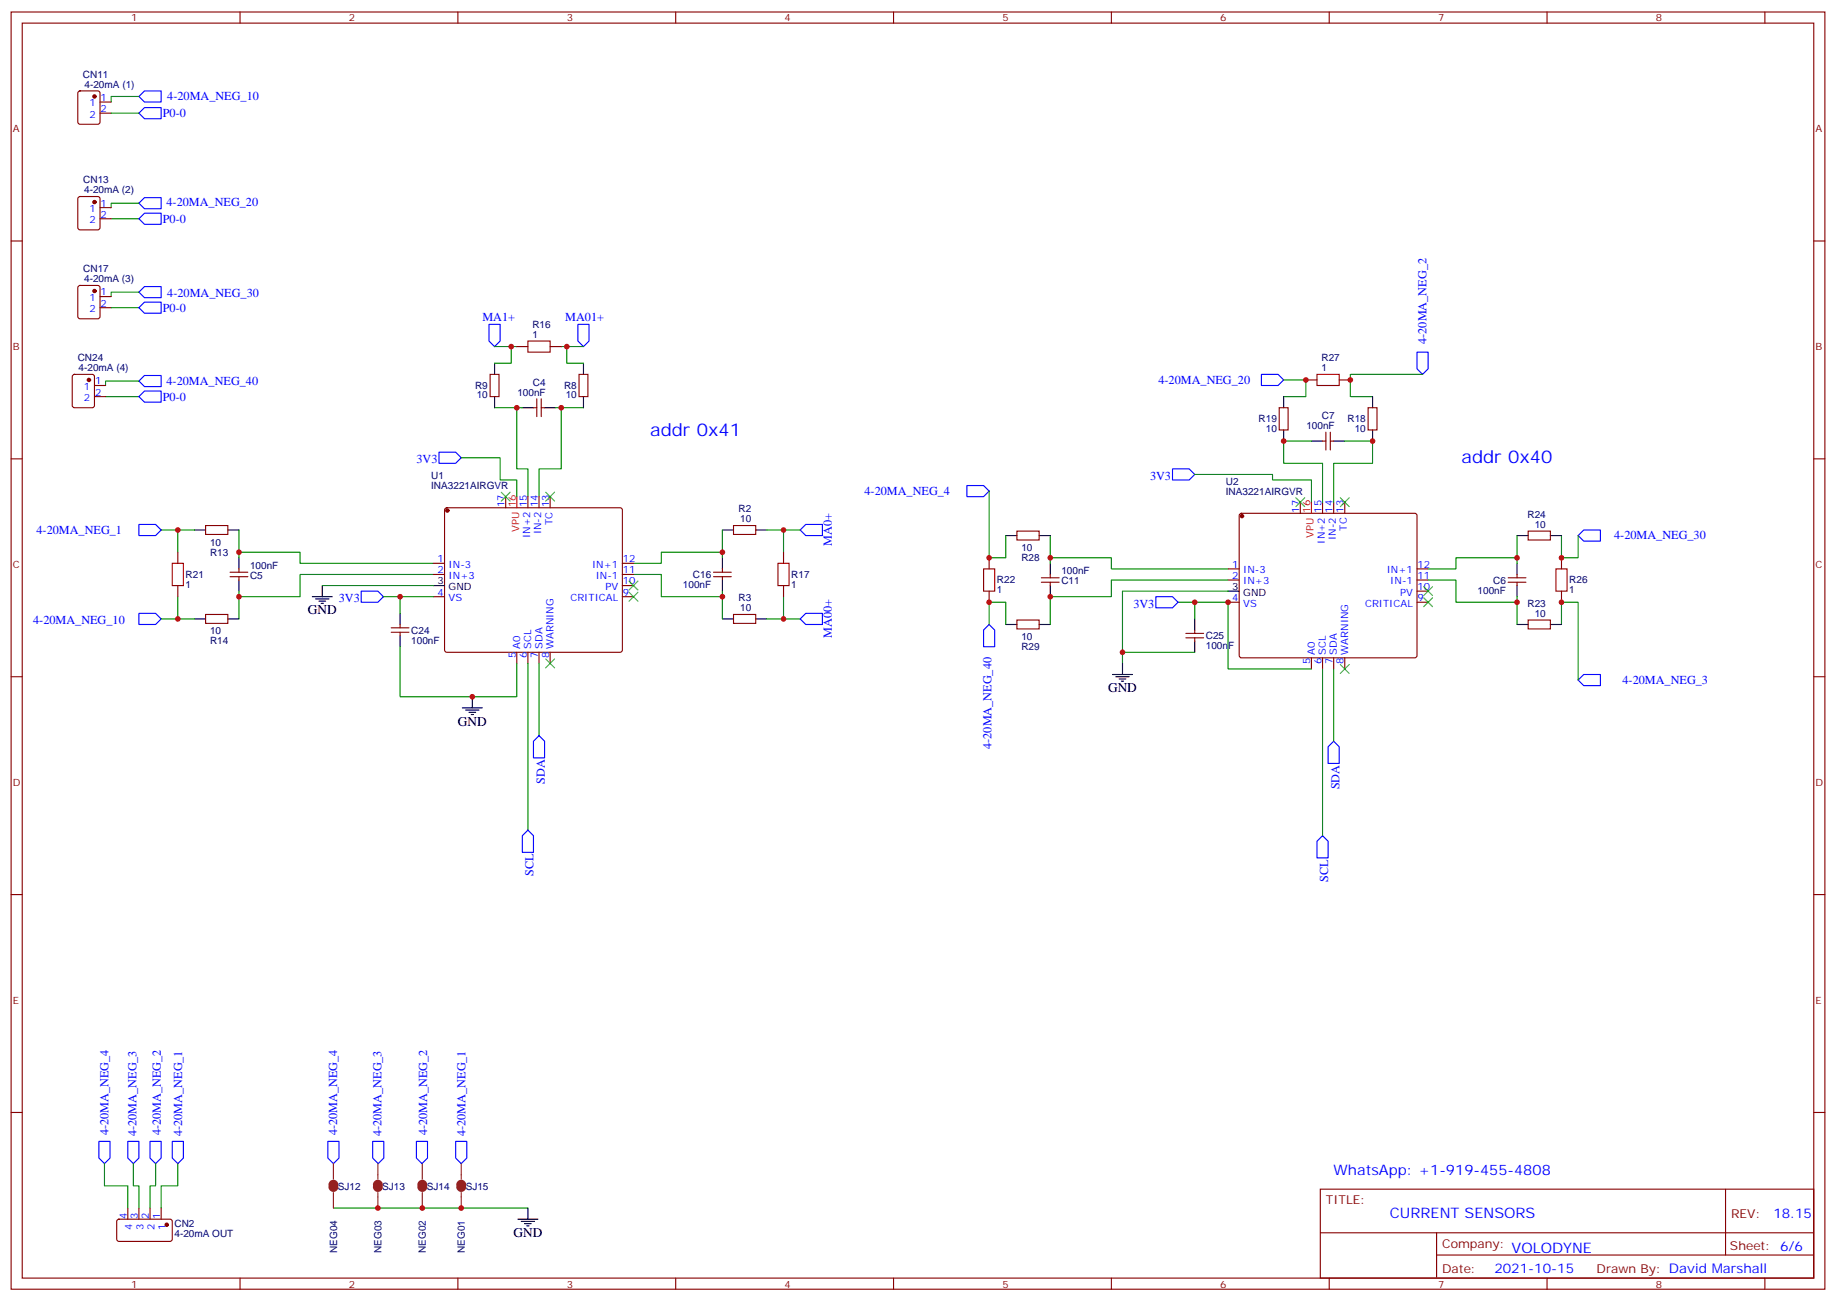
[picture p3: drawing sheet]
<svg xmlns="http://www.w3.org/2000/svg" width="583mm" height="413mm" viewBox="0 0 583 413" stroke-linecap="round" stroke-linejoin="round" font-family="sans-serif">
<g fill="none" stroke="#870000" stroke-width=".35">
<path d="M3.5 3.8h575.8v405.4h-575.8zM7.1 7.3h568.6v398.3h-568.6zM76.2 3.8v3.5M145.3 3.8v3.5M214.5 3.8v3.5M283.6 3.8v3.5M352.8 3.8v3.5M421.9 3.8v3.5M491.1 3.8v3.5M560.2 3.8v3.5M24.9 29.1l.5-.2h5.6l.7 .4v9.4l-.4 .7h-5.9l-.7-.4v-9.4zM31.7 32.4h3.6"/>
<path d="M31.7 35.9h3.6M3.5 76.5h3.6M24.9 62.6l.5-.2h5.6l.7 .4v9.4l-.4 .7-5.9 .1-.7-.5v-9.4zM31.7 65.9h3.6M31.7 69.4h3.6M575.7 76.5h3.6M24.9 90.8l.5-.2h5.6l.7 .4v9.5l-.4 .6-5.9 .1-.7-.5v-9.4zM31.7 94.1h3.6M31.7 97.6h3.6M23.2 119l.4-.2h5.7l.6 .4 .1 9.5-.5 .6-5.9 .1-.6-.5-.1-9.4zM155.6 118.8h2.8v7.1h-2.8zM164 110h3.6"/>
<path d="M174.6 110h3.6M183.8 118.8h2.8v7.1h-2.8zM30 122.3h3.5M30 125.9h3.5M169.3 129.4h1.1M170.4 126.6v5.6M171.8 126.6v5.6M171.8 129.4h1.1M406 129.4h2.9v7.1h-2.9zM414.5 120.6h3.5M419.8 140h1.1M420.9 137.2v5.6"/>
<path d="M422.3 137.2v5.6M422.3 140h1M425.1 120.6h3.5M434.3 129.4h2.8v7.1h-2.8zM3.5 145.6h3.6M160.5 157.6v3.5M167.6 157.6v3.5M171.1 157.6v3.5M174.6 157.6v3.5M412.7 159.4v3.5M419.8 159.4v3.5M423.3 159.4v3.5"/>
<path d="M426.9 159.4v3.5M575.7 145.6h3.6M56.4 175.3v3.5M65.3 166.8h7v2.8h-7zM137.6 178.8h3.5M141.3 161.4l.5-.3h55l.5 .3 .3 .5v44.4l-.3 .5-.5 .2h-55l-.5-.2-.2-.5v-44.4zM197.6 178.8h3.5M232.8 166.8h7.1v2.8h-7.1zM248.7 175.3v3.5M314 177v3.6M322.8 168.6h7v2.8h-7zM393.6 163.1l.5-.2h55l.5 .2 .2 .5v44.5l-.2 .5-.5 .2h-55l-.5-.3-.3-.4v-44.5z"/>
<path d="M485.1 168.6h7v2.8h-7zM495.7 177v3.6M56.4 185.8v3.6M65.3 195h7v2.8h-7zM73 183h5.7M73 181.6h5.7M75.8 180.6v1M75.8 183v1.1M124.2 199.2h5.6M127 198.2v1M137.6 182.3h3.5M137.6 189.4h3.5"/>
<path d="M197.6 182.3h3.5M197.6 189.4h3.5M197.6 185.8h3.5M226.5 183h5.6M226.5 181.6h5.6M229.3 180.6v1M229.3 183v1.1M232.8 195h7.1v2.8h-7.1zM248.7 185.8v3.6M314 187.6v3.5M322.8 196.8h7v2.8h-7zM330.6 184.8h5.6"/>
<path d="M330.6 183.4h5.6M333.4 182.3v1.1M333.4 184.8v1M379.2 200v1M389.8 180.6h3.5M389.8 184.1h3.5M389.8 191.1h3.5M449.8 180.6h3.5M449.8 184.1h3.5M449.8 191.1h3.5M449.8 187.6h3.5M478.7 184.8h5.7"/>
<path d="M478.7 183.4h5.7M481.5 182.3v1.1M481.5 184.8v1M485.1 196.8h7v2.8h-7zM495.7 187.6v3.5M3.5 214.8h3.6M124.2 200.7h5.6M127 200.7v1M164 207v3.5M167.6 207v3.5M171.1 207v3.5M174.6 207v3.5"/>
<path d="M376.4 202.4h5.7M376.4 201h5.7M379.2 202.4v1.1M416.3 208.8v3.5M419.8 208.8v3.5M423.3 208.8v3.5M426.9 208.8v3.5M575.7 214.8h3.6M3.5 283.9h3.6M575.7 283.9h3.6M3.5 353.1h3.6M575.7 353.1h3.6"/>
<path d="M419.1 377.4h156.6v28.2h-156.6zM547.7 377.4v20.9M37.3 387.1l.4-.2 16.5 .1 .5 .6-.1 6-.6 .4-16.5-.1-.5-.6v-5.7zM40.6 383.4v3.5M44.1 383.4v3.5M47.6 383.4v3.5M51.2 383.4v3.5M419.1 391.2h156.5M456 398.3h119.6M456 391.2v14.2M76.2 405.6v3.6M145.3 405.6v3.6"/>
<path d="M214.5 405.6v3.6M283.6 405.6v3.6M352.8 405.6v3.6M421.9 405.6v3.6M491.1 405.6v3.6M560.2 405.6v3.6"/>
</g>
<g fill="none" stroke="#008700" stroke-width=".35">
<path d="M35.3 35.9h8.8M44.1 30.6h-8.8v1.8M35.3 69.4h8.8M44.1 64.5h-8.8v1.4M35.3 97.6h8.8M44.1 92.7h-8.8v1.4M157 110h7M162.3 110v5.3h-5.3M178.2 110h7M179.9 110v5.3h5.3M451.6 118.8h-23v7.1h7.1M33.5 125.9h10.6"/>
<path d="M44.1 120.9h-10.6v1.4M157 129.4h7v19.4h3.6v8.8M164 129.4h1.8M176.4 129.4h1.8M185.2 129.4h-7v19.4h-7.1v8.8M407.5 120.6h7v5.3h-7M416.3 140h-8.8v7h12.3v12.4M426.9 140h8.8v7h-12.4v12.4M146.4 145.3h12.3v7h5.3v5.3M314 155.9v21.1h5.3v-7M379.2 150.6h24.7v1.7h12.4v7.1M51.2 168.2h10.5"/>
<path d="M56.4 168.2v7.1M75.8 168.2v7.1h19.4v3.5h42.4M75.8 175.3v1.7M229.3 168.2v7.1h-19.4v3.5h-8.8M229.3 175.3v1.7M243.4 168.2h5.3v7.1M248.7 168.2h5.3M333.4 170v7h19.4v3.6h37M333.4 177v1.8M481.5 170v7h-19.4v3.6h-8.8M481.5 177v1.8M495.7 170v7h5.2v-7"/>
<path d="M51.2 196.4h10.5M56.4 189.4v7M75.8 187.6v1.8M102.3 185.8h35.3M121.7 189.4h15.9M127 189.4v5.3M137.6 182.3h-42.4v7.1h-19.4v7M201.1 182.3h8.8v7.1h19.4v7M229.3 187.6v1.8M243.4 196.4h10.6M248.7 189.4v7M314 198.2v-7.1h5.3v7.1"/>
<path d="M373.9 191.1h15.9v21.2h26.5M379.2 191.1v5.3M389.8 187.6h-33.5v22.9M389.8 184.1h-37v5.3h-19.4v8.8M453.3 184.1h8.8v7h19.4v7.1M481.5 189.4v1.7M495.7 198.2v-7.1h5.2v24.7M127 205.2v15.9h37v-10.6M167.6 210.5v53M171.1 210.5v23M356.3 207h22.9M419.8 212.3v52.9"/>
<path d="M423.3 212.3v22.9M33.2 369.3v7h7.4v7.1M42.3 369.3v7h1.8v7.1M49.4 369.3v7h-1.8v7.1M56.4 369.3v7h-5.2v7.1M105.8 383.4h61.8"/>
</g>
<g fill="none" stroke="#00f" stroke-width=".35">
<path d="M44.1 30.6l1.8-1.7h5.3v3.5h-5.3zM45.9 34.1h5.3v3.6h-5.3l-1.8-1.8zM44.1 69.4l1.8-1.7h5.3v3.5h-5.3zM45.9 62.7h5.3v3.6h-5.3l-1.8-1.8zM44.1 97.6l1.8-1.7h5.3v3.5h-5.3zM45.9 90.9h5.3v3.6h-5.3l-1.8-1.8zM45.9 119.2h5.3v3.5h-5.3l-1.8-1.8zM155.2 102.9h3.5v5.3l-1.7 1.8-1.8-1.8zM183.4 102.9h3.6v5.3l-1.8 1.8-1.8-1.8zM400.4 118.8h5.3l1.8 1.8-1.8 1.7h-5.3zM449.8 111.8h3.5v5.3l-1.7 1.7-1.8-1.7zM45.9 124.1h5.3v3.5h-5.3l-1.8-1.7z"/>
<path d="M139.3 143.5h5.3l1.8 1.8-1.8 1.7h-5.3zM306.9 154.1h5.3l1.8 1.8-1.8 1.7h-5.3zM372.2 148.8h5.3l1.7 1.8-1.7 1.7h-5.3zM44.1 166.4h5.3l1.8 1.8-1.8 1.8h-5.3zM255.8 166.4h5.3v3.6h-5.3l-1.8-1.8zM502.7 168.2h5.3v3.5h-5.3l-1.8-1.7zM44.1 194.7h5.3l1.8 1.7-1.8 1.8h-5.3zM114.7 187.6h5.2l1.8 1.8-1.8 1.7h-5.2zM255.8 194.7h5.3v3.5h-5.3l-1.8-1.8zM312.2 200l1.8-1.8 1.7 1.8v5.2h-3.5zM366.9 189.4h5.3l1.7 1.7-1.7 1.8h-5.3zM502.7 214.1h5.3v3.5h-5.3l-1.8-1.8z"/>
<path d="M171.1 233.5l1.8 1.7v5.3h-3.6v-5.3zM423.3 235.2l1.8 1.8v5.3h-3.5v-5.3zM167.6 263.5l1.7 1.7v5.3h-3.5v-5.3zM419.8 265.2l1.8 1.8v5.3h-3.6v-5.3zM31.4 362.2h3.5v5.3l-1.7 1.8-1.8-1.8zM40.6 362.2h3.5v5.3l-1.8 1.8-1.7-1.8zM47.6 362.2h3.6v5.3l-1.8 1.8-1.8-1.8zM54.7 362.2h3.5v5.3l-1.8 1.8-1.7-1.8zM104.1 362.2h3.5v5.3l-1.8 1.8-1.7-1.8zM118.3 362.2h3.5v5.3l-1.7 1.8-1.8-1.8zM132.2 362.2h3.5v5.3l-1.8 1.8-1.7-1.8zM144.6 362.2h3.6v5.3l-1.8 1.8-1.8-1.8z"/>
</g>
<g fill="none" stroke="#000" stroke-width=".35">
<path d="M157 115.3v3.5M185.2 115.3v3.5M157 125.9v3.5M165.8 129.4h3.5M172.9 129.4h3.5M185.2 125.9v3.5M407.5 125.9v3.5M407.5 136.5v3.5M416.3 140h3.5M423.3 140h3.6M435.7 125.9v3.5M435.7 136.5v3.5"/>
<path d="M61.7 168.2h3.6M72.3 168.2h3.5M75.8 177v3.6M229.3 168.2h3.5M229.3 177v3.6M239.9 168.2h3.5M319.3 170h3.5M329.8 170h3.6M333.4 178.8v3.5M481.5 170h3.6M481.5 178.8v3.5M492.1 170h3.6"/>
<path d="M61.7 196.4h3.6M72.3 196.4h3.5M75.8 184.1v3.5M99.1 189.4h6.4M100.2 190.1h4.2M101.2 190.8h2.2M102 191.5h.7M102.3 185.8v3.6M127 194.7v3.5M137.6 185.8h3.5M229.3 196.4h3.5M229.3 184.1v3.5"/>
<path d="M239.9 196.4h3.5M319.3 198.2h3.5M329.8 198.2h3.6M333.4 185.8v3.6M379.2 196.4v3.6M389.8 187.6h3.5M481.5 198.2h3.6M481.5 185.8v3.6M492.1 198.2h3.6M127 201.7v3.5M353.1 214.1h6.4M354.2 214.8h4.2"/>
<path d="M355.2 215.5h2.2M356 216.2h.7M356.3 210.5v3.6M379.2 203.5v3.5M146.8 224.6h6.3M147.8 225.4h4.2M148.9 226.1h2.1M149.6 226.8h.7M149.9 221.1v3.5M164.4 386.9h6.3M165.5 387.6h4.2M166.5 388.3h2.1"/>
<path d="M167.2 389h.7M167.6 383.4v3.5"/>
</g>
<g fill="#870000" stroke="#870000" stroke-width=".35">
<circle cx="142" cy="162" r=".53"/>
<circle cx="394.2" cy="163.8" r=".53"/>
<circle cx="52.9" cy="388.7" r=".53"/>
<circle cx="30" cy="30.6" r=".53"/>
<circle cx="30" cy="64.1" r=".53"/>
<circle cx="30" cy="92.4" r=".53"/>
<circle cx="28.2" cy="120.6" r=".53"/>
</g>
<path d="M164 157.6v3.5M416.3 159.4v3.5" fill="none" stroke="#f00" stroke-width=".35"/>
<g fill="none" stroke="#3c3" stroke-width=".35">
<path d="M159.1 156.2l2.8 2.8M161.9 156.2l-2.8 2.8M173.2 156.2l2.8 2.8M176 156.2l-2.8 2.8M411.3 158l2.9 2.8M414.2 158l-2.9 2.8M425.4 158l2.9 2.8M428.3 158l-2.9 2.8M199.7 188l2.8 2.8M199.7 184.4l2.8 2.9M202.5 188l-2.8 2.8M202.5 184.4l-2.8 2.9"/>
<path d="M451.9 186.2l2.8 2.8M451.9 189.7l2.8 2.8M454.7 186.2l-2.8 2.8M454.7 189.7l-2.8 2.8M173.2 209.1l2.8 2.8M176 209.1l-2.8 2.8M425.4 210.9l2.9 2.8M428.3 210.9l-2.9 2.8"/>
</g>
<path d="M167.6 108.2h7v3.6h-7zM418 118.8h7.1v3.5h-7.1zM54.7 178.8h3.5v7h-3.5zM246.9 178.8h3.6v7h-3.6zM312.2 180.6h3.5v7h-3.5zM493.9 180.6h3.5v7h-3.5z" fill="none" stroke="#a10000" stroke-width=".35"/>
<path d="M105.1 376a.71 .71 0 0 1 .7-.7 .71 .71 0 0 1 .7 .7M105.1 376.7a.71 .71 0 0 0 .7 .7 .71 .71 0 0 0 .7-.7M119.2 376a.71 .71 0 0 1 .7-.7 .71 .71 0 0 1 .7 .7M119.2 376.7a.71 .71 0 0 0 .7 .7 .71 .71 0 0 0 .7-.7M133.3 376a.71 .71 0 0 1 .8-.7 .71 .71 0 0 1 .7 .7M133.3 376.7a.71 .71 0 0 0 .8 .7 .71 .71 0 0 0 .7-.7M145.7 376a.71 .71 0 0 1 .7-.7 .71 .71 0 0 1 .7 .7M145.7 376.7a.71 .71 0 0 0 .7 .7 .71 .71 0 0 0 .7-.7" fill="none" stroke="#8c2424" stroke-width="1.8"/>
<path d="M105.8 369.3v4.9M105.8 378.5v4.9M119.9 369.3v4.9M119.9 378.5v4.9M134.1 369.3v4.9M134.1 378.5v4.9M146.4 369.3v4.9M146.4 378.5v4.9" fill="none" stroke="#8c2424" stroke-width=".35"/>
<g fill="#c00">
<circle cx="229.3" cy="175.3" r=".88"/>
<circle cx="229.3" cy="189.4" r=".88"/>
<circle cx="481.5" cy="177" r=".88"/>
<circle cx="481.5" cy="191.1" r=".88"/>
<circle cx="333.4" cy="177" r=".88"/>
<circle cx="178.2" cy="129.4" r=".88"/>
<circle cx="164" cy="129.4" r=".88"/>
<circle cx="248.7" cy="168.2" r=".88"/>
<circle cx="248.7" cy="196.4" r=".88"/>
<circle cx="162.3" cy="110" r=".88"/>
<circle cx="179.9" cy="110" r=".88"/>
<circle cx="149.9" cy="221.1" r=".88"/>
<circle cx="127" cy="189.4" r=".88"/>
<circle cx="379.2" cy="191.1" r=".88"/>
<circle cx="389.8" cy="191.1" r=".88"/>
<circle cx="356.3" cy="207" r=".88"/>
<circle cx="75.8" cy="175.3" r=".88"/>
<circle cx="75.8" cy="189.4" r=".88"/>
<circle cx="333.4" cy="189.4" r=".88"/>
<circle cx="407.5" cy="140" r=".88"/>
<circle cx="435.7" cy="140" r=".88"/>
<circle cx="56.4" cy="196.4" r=".88"/>
<circle cx="56.4" cy="168.2" r=".88"/>
<circle cx="314" cy="177" r=".88"/>
<circle cx="314" cy="191.1" r=".88"/>
<circle cx="414.5" cy="120.6" r=".88"/>
<circle cx="428.6" cy="120.6" r=".88"/>
<circle cx="495.7" cy="177" r=".88"/>
<circle cx="495.7" cy="191.1" r=".88"/>
<circle cx="119.9" cy="383.4" r=".88"/>
<circle cx="134.1" cy="383.4" r=".88"/>
<circle cx="146.4" cy="383.4" r=".88"/>
</g>
<g font-size="5.6" fill="#00f">
<text x="206.4" y="138.2">addr 0x41</text>
<text x="463.9" y="147">addr 0x40</text>
</g>
<g font-size="4.6" fill="#00f">
<text x="423.3" y="372.8">WhatsApp: +1-919-455-4808</text>
<text x="441.2" y="386.4">CURRENT SENSORS</text>
<text x="479.8" y="397.5">VOLODYNE</text>
</g>
<g font-size="4.2">
<text x="97.7" y="195">GND</text>
<text x="351.7" y="219.7">GND</text>
<text x="145.3" y="230.3">GND</text>
<text x="163" y="392.6">GND</text>
</g>
<g font-size="4.2" fill="#00f">
<text x="562.9" y="386.7">18.15</text>
<text x="474.4" y="404">2021-10-15</text>
</g>
<g font-size="3.9" fill="#00f">
<text x="53.1" y="31.9">4-20MA_NEG_10</text>
<text x="51.7" y="37.2">P0-0</text>
<text x="52.9" y="65.5">4-20MA_NEG_20</text>
<text x="51.7" y="70.7">P0-0</text>
<text x="53.1" y="94.3">4-20MA_NEG_30</text>
<text x="51.7" y="98.9">P0-0</text>
<text x="153.1" y="102">MA1+</text>
<text x="179.4" y="102">MA01+</text>
<text x="452.8" y="109.1" transform="rotate(-90 452.8 109.1)">4-20MA_NEG_2</text>
<text x="52.9" y="122.3">4-20MA_NEG_40</text>
<text x="367.7" y="121.8">4-20MA_NEG_20</text>
<text x="51.7" y="127.2">P0-0</text>
<text x="132.2" y="147">3V3</text>
<text x="365.1" y="152.3">3V3</text>
<text x="274.4" y="157.1">4-20MA_NEG_4</text>
<text x="11.6" y="169.4">4-20MA_NEG_1</text>
<text x="264.1" y="173.2" transform="rotate(-90 264.1 173.2)">MA0+</text>
<text x="512.4" y="171.2">4-20MA_NEG_30</text>
<text x="107.5" y="191.1">3V3</text>
<text x="10.5" y="198">4-20MA_NEG_10</text>
<text x="359.8" y="192.8">3V3</text>
<text x="264.1" y="202.4" transform="rotate(-90 264.1 202.4)">MA00+</text>
<text x="515" y="217.1">4-20MA_NEG_3</text>
<text x="314.7" y="237.7" transform="rotate(-90 314.7 237.7)">4-20MA_NEG_40</text>
<text x="172.9" y="248.7" transform="rotate(-90 172.9 248.7)">SDA</text>
<text x="425.2" y="250.5" transform="rotate(-90 425.2 250.5)">SDA</text>
<text x="169.4" y="278.1" transform="rotate(-90 169.4 278.1)">SCL</text>
<text x="421.6" y="279.8" transform="rotate(-90 421.6 279.8)">SCL</text>
<text x="34.4" y="360.3" transform="rotate(-90 34.4 360.3)">4-20MA_NEG_4</text>
<text x="43.3" y="360.5" transform="rotate(-90 43.3 360.5)">4-20MA_NEG_3</text>
<text x="51" y="360.3" transform="rotate(-90 51 360.3)">4-20MA_NEG_2</text>
<text x="57.8" y="360.5" transform="rotate(-90 57.8 360.5)">4-20MA_NEG_1</text>
<text x="107.1" y="360.3" transform="rotate(-90 107.1 360.3)">4-20MA_NEG_4</text>
<text x="121.1" y="360.5" transform="rotate(-90 121.1 360.5)">4-20MA_NEG_3</text>
<text x="135.6" y="360.3" transform="rotate(-90 135.6 360.3)">4-20MA_NEG_2</text>
<text x="147.8" y="360.5" transform="rotate(-90 147.8 360.5)">4-20MA_NEG_1</text>
</g>
<g font-size="3.9" fill="#800">
<text x="420.9" y="382">TITLE:</text>
<text x="549.5" y="386.7">REV:</text>
<text x="457.8" y="396.2">Company:</text>
<text x="549.1" y="396.8">Sheet: 6/6</text>
<text x="457.8" y="403.9">Date:</text>
<text x="506.8" y="403.9">Drawn By: David Marshall</text>
</g>
<g font-size="3.2" fill="#800">
<text x="41.6" y="6.8">1</text>
<text x="110.8" y="6.8">2</text>
<text x="179.9" y="6.8">3</text>
<text x="249.1" y="6.8">4</text>
<text x="318.2" y="6.8">5</text>
<text x="387.3" y="6.8">6</text>
<text x="456.5" y="6.8">7</text>
<text x="525.6" y="6.8">8</text>
<text x="4.1" y="41.9">A</text>
<text x="576.3" y="41.9">A</text>
<text x="4.1" y="111.1">B</text>
<text x="576.3" y="111.1">B</text>
<text x="4.1" y="180.2">C</text>
<text x="576.3" y="180.2">C</text>
<text x="4.1" y="249.3">D</text>
<text x="576.3" y="249.3">D</text>
<text x="4.1" y="318.5">E</text>
<text x="576.3" y="318.5">E</text>
<text x="41.6" y="408.6">1</text>
<text x="110.8" y="408.6">2</text>
<text x="179.9" y="408.6">3</text>
<text x="249.1" y="408.6">4</text>
<text x="318.2" y="408.6">5</text>
<text x="387.3" y="408.6">6</text>
<text x="456.5" y="408.6">7</text>
<text x="525.6" y="408.6">8</text>
</g>
<g font-size="3.2" fill="#000080">
<text x="26.3" y="24.6">CN11</text>
<text x="26.8" y="27.8">4-20mA (1)</text>
<text x="26.4" y="58.1">CN13</text>
<text x="26.7" y="61.3">4-20mA (2)</text>
<text x="26.4" y="86.4">CN17</text>
<text x="26.7" y="89.5">4-20mA (3)</text>
<text x="169" y="107.2">1</text>
<text x="169" y="104">R16</text>
<text x="24.7" y="114.6">CN24</text>
<text x="25" y="117.8">4-20mA (4)</text>
<text x="419.5" y="117.8">1</text>
<text x="419.5" y="114.6">R27</text>
<text x="150.8" y="123.5">R9</text>
<text x="164.2" y="125.5">100nF</text>
<text x="169.2" y="122.6">C4</text>
<text x="179" y="123.5">R8</text>
<text x="151.3" y="126.5">10</text>
<text x="179.6" y="126.5">10</text>
<text x="399.5" y="134">R19</text>
<text x="401.8" y="137.2">10</text>
<text x="414.7" y="136.1">100nF</text>
<text x="419.6" y="132.9">C7</text>
<text x="427.7" y="134">R18</text>
<text x="430" y="137.2">10</text>
<text x="136.9" y="155.2">INA3221AIRGVR</text>
<text x="136.9" y="152.1">U1</text>
<text x="389.1" y="153.9">U2</text>
<text x="389.1" y="157">INA3221AIRGVR</text>
<text x="234.4" y="162.6">R2</text>
<text x="234.9" y="165.7">10</text>
<text x="484.9" y="164.3">R24</text>
<text x="487.2" y="167.5">10</text>
<text x="66.7" y="173.1">10</text>
<text x="66.7" y="176.3">R13</text>
<text x="324.2" y="174.9">10</text>
<text x="324.2" y="178.1">R28</text>
<text x="58.9" y="183.4">R21</text>
<text x="79.4" y="180.5">100nF</text>
<text x="79.4" y="183.6">C5</text>
<text x="220" y="183.5">C16</text>
<text x="251.2" y="183.4">R17</text>
<text x="316.4" y="185.1">R22</text>
<text x="336.9" y="182.2">100nF</text>
<text x="336.9" y="185.4">C11</text>
<text x="474" y="185.3">C6</text>
<text x="498.1" y="185.1">R26</text>
<text x="58.9" y="186.5">1</text>
<text x="216.8" y="186.6">100nF</text>
<text x="234.4" y="190.8">R3</text>
<text x="251.2" y="186.5">1</text>
<text x="316.4" y="188.3">1</text>
<text x="469" y="188.4">100nF</text>
<text x="498.1" y="188.3">1</text>
<text x="234.9" y="194">10</text>
<text x="484.9" y="192.5">R23</text>
<text x="487.2" y="195.7">10</text>
<text x="66.7" y="201.4">10</text>
<text x="130.5" y="201.1">C24</text>
<text x="324.2" y="203.1">10</text>
<text x="382.8" y="202.9">C25</text>
<text x="66.7" y="204.5">R14</text>
<text x="130.5" y="204.3">100nF</text>
<text x="324.2" y="206.3">R29</text>
<text x="382.8" y="206">100nF</text>
<text x="107.2" y="377.5">SJ12</text>
<text x="121.4" y="377.5">SJ13</text>
<text x="135.5" y="377.5">SJ14</text>
<text x="147.8" y="377.5">SJ15</text>
<text x="55.4" y="389.5">CN2</text>
<text x="55.4" y="392.7">4-20mA OUT</text>
<text x="107" y="397.7" transform="rotate(-90 107 397.7)">NEG04</text>
<text x="121.1" y="397.6" transform="rotate(-90 121.1 397.6)">NEG03</text>
<text x="135.2" y="397.6" transform="rotate(-90 135.2 397.6)">NEG02</text>
<text x="147.5" y="397.6" transform="rotate(-90 147.5 397.6)">NEG01</text>
</g>
<g font-size="3.2" fill="#00f">
<text x="28.4" y="33.8">1</text>
<text x="31.9" y="32">1</text>
<text x="31.9" y="35.6">2</text>
<text x="28.4" y="37.3">2</text>
<text x="31.9" y="65.5">1</text>
<text x="28.4" y="67.3">1</text>
<text x="28.4" y="70.8">2</text>
<text x="31.9" y="69.1">2</text>
<text x="28.4" y="95.5">1</text>
<text x="31.9" y="93.8">1</text>
<text x="28.4" y="99.1">2</text>
<text x="31.9" y="97.3">2</text>
<text x="26.7" y="123.8">1</text>
<text x="30.2" y="122">1</text>
<text x="30.2" y="125.5">2</text>
<text x="26.7" y="127.3">2</text>
<text x="160.2" y="161" transform="rotate(-90 160.2 161)">17</text>
<text x="167.2" y="161" transform="rotate(-90 167.2 161)">15</text>
<text x="170.7" y="161" transform="rotate(-90 170.7 161)">14</text>
<text x="174.3" y="161" transform="rotate(-90 174.3 161)">13</text>
<text x="175.3" y="166.6" transform="rotate(-90 175.3 166.6)">TC</text>
<text x="412.4" y="162.7" transform="rotate(-90 412.4 162.7)">17</text>
<text x="419.5" y="162.7" transform="rotate(-90 419.5 162.7)">15</text>
<text x="423" y="162.7" transform="rotate(-90 423 162.7)">14</text>
<text x="426.5" y="162.7" transform="rotate(-90 426.5 162.7)">13</text>
<text x="168.3" y="170.8" transform="rotate(-90 168.3 170.8)">IN+2</text>
<text x="171.8" y="169.6" transform="rotate(-90 171.8 169.6)">IN-2</text>
<text x="420.5" y="172.5" transform="rotate(-90 420.5 172.5)">IN+2</text>
<text x="424" y="171.4" transform="rotate(-90 424 171.4)">IN-2</text>
<text x="427.6" y="168.4" transform="rotate(-90 427.6 168.4)">TC</text>
<text x="138.9" y="178.4">1</text>
<text x="197.7" y="178.4">12</text>
<text x="138.9" y="182">2</text>
<text x="142.4" y="180.2">IN-3</text>
<text x="142.4" y="183.7">IN+3</text>
<text x="187.9" y="180.2">IN+1</text>
<text x="189.1" y="183.7">IN-1</text>
<text x="197.7" y="185.5">10</text>
<text x="197.7" y="182">11</text>
<text x="391.2" y="180.2">1</text>
<text x="391.2" y="183.7">2</text>
<text x="394.7" y="182">IN-3</text>
<text x="394.7" y="185.5">IN+3</text>
<text x="440.2" y="182">IN+1</text>
<text x="441.3" y="185.5">IN-1</text>
<text x="450" y="183.7">11</text>
<text x="450" y="180.2">12</text>
<text x="138.9" y="189">4</text>
<text x="142.4" y="190.8">VS</text>
<text x="181.1" y="190.8">CRITICAL</text>
<text x="192.2" y="187.3">PV</text>
<text x="197.7" y="189">9</text>
<text x="391.2" y="190.8">4</text>
<text x="444.4" y="189">PV</text>
<text x="450" y="190.8">9</text>
<text x="450" y="187.3">10</text>
<text x="394.7" y="192.5">VS</text>
<text x="433.3" y="192.5">CRITICAL</text>
<text x="163.7" y="208.8" transform="rotate(-90 163.7 208.8)">5</text>
<text x="165.1" y="206" transform="rotate(-90 165.1 206)">A0</text>
<text x="167.2" y="208.8" transform="rotate(-90 167.2 208.8)">6</text>
<text x="168.6" y="206" transform="rotate(-90 168.6 206)">SCL</text>
<text x="170.7" y="208.8" transform="rotate(-90 170.7 208.8)">7</text>
<text x="172.2" y="206" transform="rotate(-90 172.2 206)">SDA</text>
<text x="174.3" y="208.8" transform="rotate(-90 174.3 208.8)">8</text>
<text x="175.7" y="206" transform="rotate(-90 175.7 206)">WARNING</text>
<text x="417.3" y="207.7" transform="rotate(-90 417.3 207.7)">A0</text>
<text x="420.9" y="207.7" transform="rotate(-90 420.9 207.7)">SCL</text>
<text x="424.4" y="207.7" transform="rotate(-90 424.4 207.7)">SDA</text>
<text x="427.9" y="207.7" transform="rotate(-90 427.9 207.7)">WARNING</text>
<text x="415.9" y="210.6" transform="rotate(-90 415.9 210.6)">5</text>
<text x="419.5" y="210.6" transform="rotate(-90 419.5 210.6)">6</text>
<text x="423" y="210.6" transform="rotate(-90 423 210.6)">7</text>
<text x="426.5" y="210.6" transform="rotate(-90 426.5 210.6)">8</text>
<text x="40.2" y="386.8" transform="rotate(-90 40.2 386.8)">4</text>
<text x="43.7" y="386.8" transform="rotate(-90 43.7 386.8)">3</text>
<text x="47.3" y="386.8" transform="rotate(-90 47.3 386.8)">2</text>
<text x="50.8" y="386.8" transform="rotate(-90 50.8 386.8)">1</text>
<text x="42" y="390.2" transform="rotate(-90 42 390.2)">4</text>
<text x="45.5" y="390.2" transform="rotate(-90 45.5 390.2)">3</text>
<text x="49" y="390.2" transform="rotate(-90 49 390.2)">2</text>
<text x="52.6" y="390.2" transform="rotate(-90 52.6 390.2)">1</text>
</g>
<g font-size="3.2" fill="#f00">
<text x="163.7" y="161" transform="rotate(-90 163.7 161)">16</text>
<text x="415.9" y="162.7" transform="rotate(-90 415.9 162.7)">16</text>
<text x="164.7" y="168.9" transform="rotate(-90 164.7 168.9)">VPU</text>
<text x="417" y="170.6" transform="rotate(-90 417 170.6)">VPU</text>
</g>
<g font-size="3.2">
<text x="138.9" y="185.5">3</text>
<text x="142.4" y="187.3">GND</text>
<text x="391.2" y="187.3">3</text>
<text x="394.7" y="189">GND</text>
</g>
</svg>
